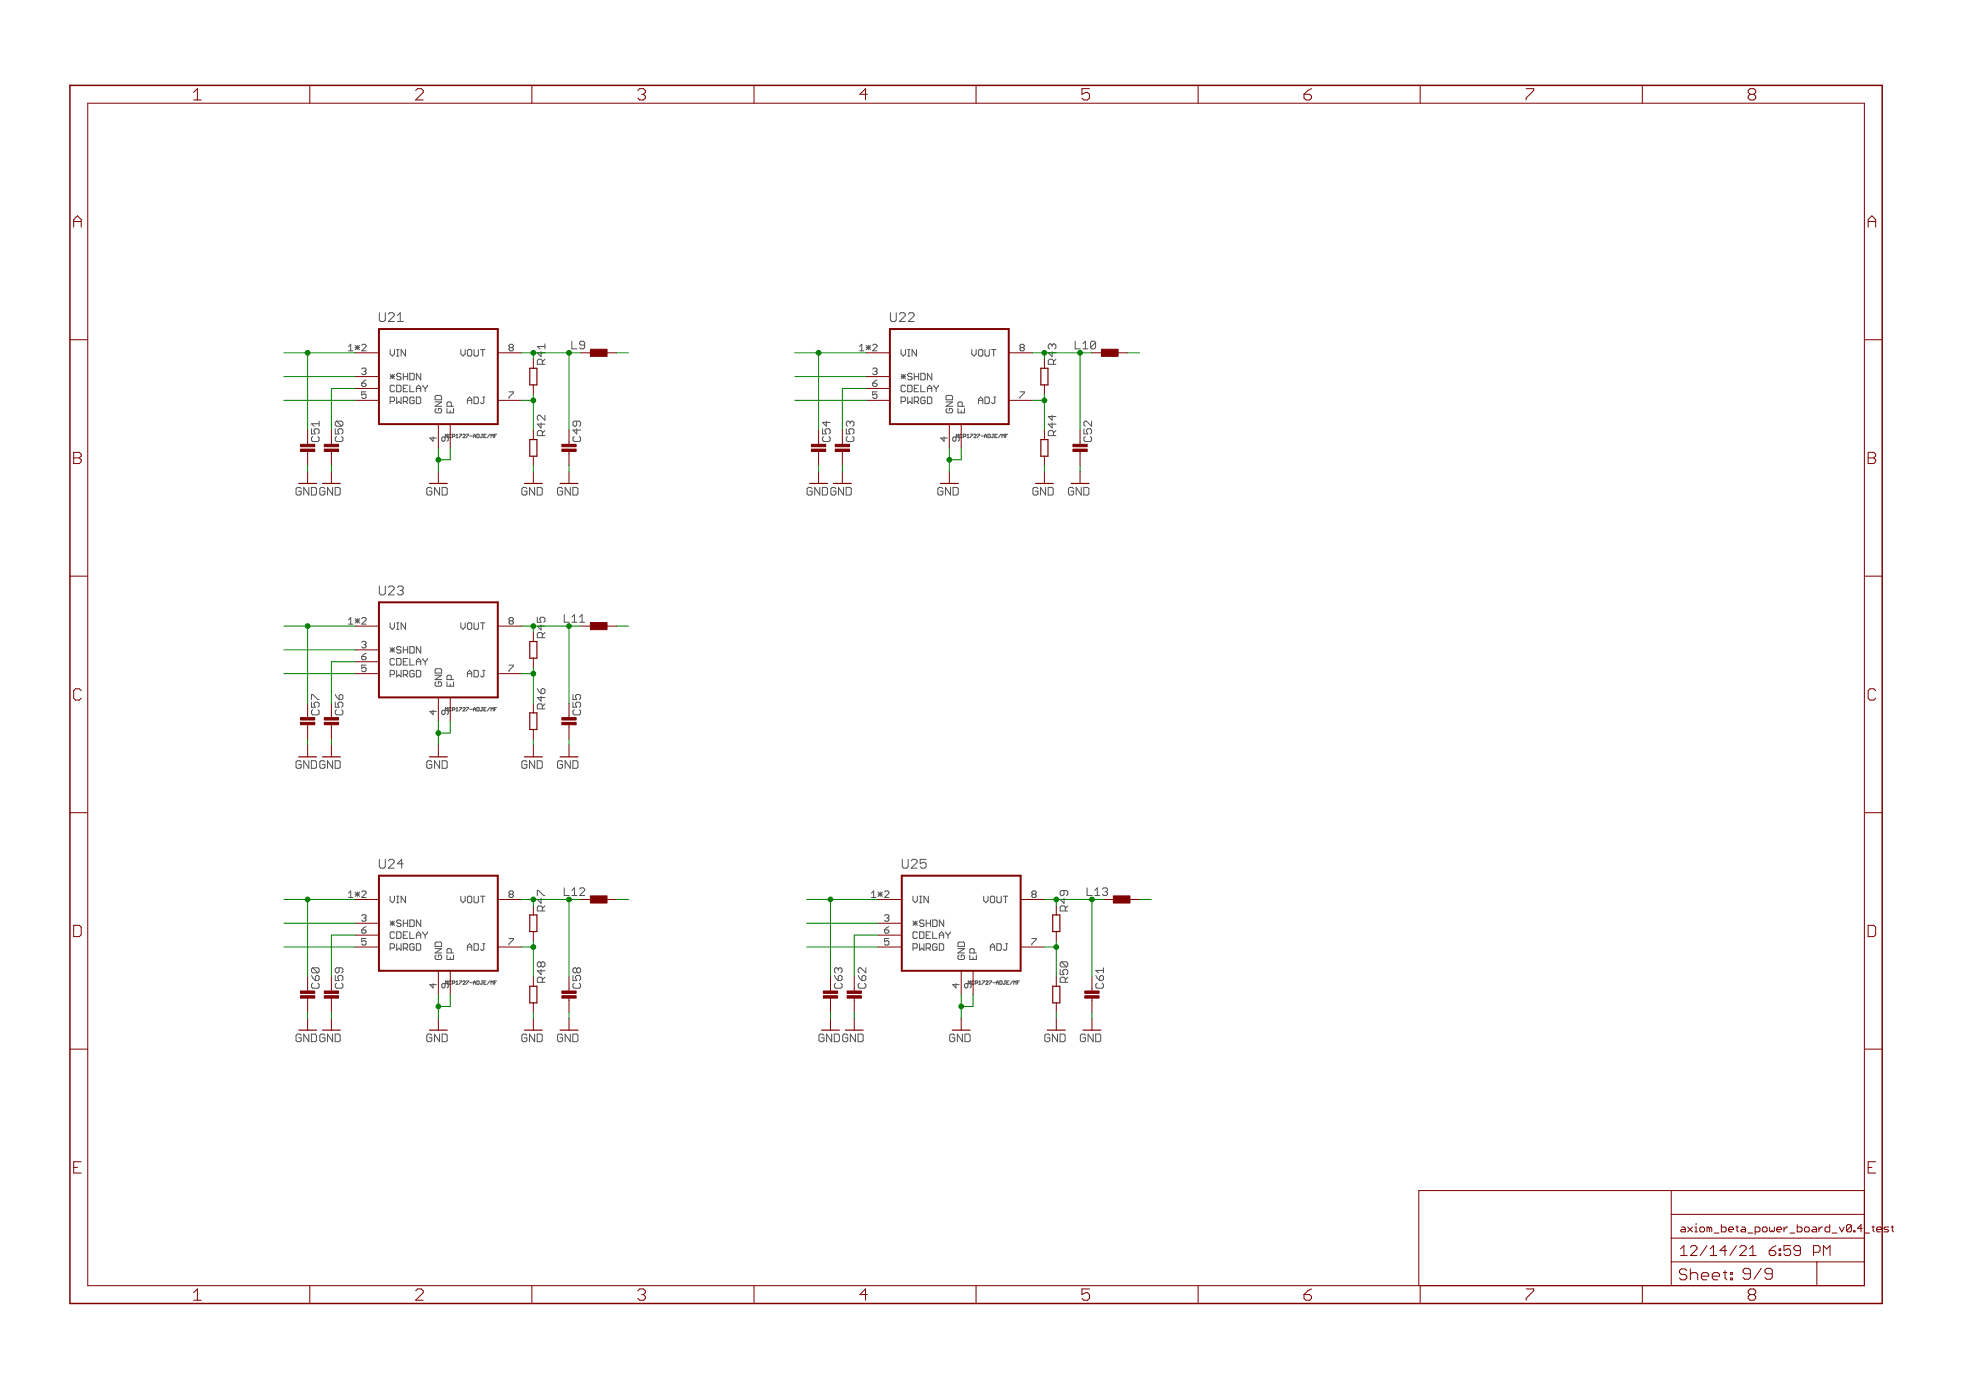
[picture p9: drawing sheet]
<svg xmlns="http://www.w3.org/2000/svg" width="420mm" height="297mm" viewBox="0 0 420 297" stroke-linecap="round" stroke-linejoin="round" font-family="sans-serif">
<g fill="none" stroke="#800000" stroke-width=".21">
<path d="M66.2 18.2v3.9M113.7 18.2v3.9M161.1 18.2v3.9M208.6 18.2v3.9M256.1 18.2v3.9M303.5 18.2v3.9M351 18.2v3.9M18.8 22.1h379.6v252.6h-379.6zM14.9 72.6h3.9M75.9 75.4h5.1M106.4 75.4h5M114 76.7v2"/>
<path d="M124.1 75.4h3.1M128.7 75.4h3.1M185.1 75.4h5.1M215.6 75.4h5.1M223.2 76.7v2M233.4 75.4h3M237.9 75.4h3.1M398.4 72.6h3.9M65.7 96.5v3M70.8 96.5v3M75.9 80.5h5.1M75.9 85.6h5.1"/>
<path d="M75.9 83h5.1M93.7 90.6v5.1M96.2 90.6v5.1M106.4 85.6h5M114 82.3v2M114 91.9v2M114 97.5v2M121.6 96.5v3M174.9 96.5v3M180 96.5v3M185.1 80.5h5.1M185.1 85.6h5.1"/>
<path d="M185.1 83h5.1M202.9 90.6v5.1M205.4 90.6v5.1M215.6 85.6h5.1M223.2 82.3v2M223.2 91.9v2M223.2 97.5v2M230.8 96.5v3M65.7 100.8v2.5M70.8 100.8v2.5M93.7 100.8v2.5M114 100.8v2.5"/>
<path d="M121.6 100.8v2.5M174.9 100.8v2.5M180 100.8v2.5M202.9 100.8v2.5M223.2 100.8v2.5M230.8 100.8v2.5M14.9 123.1h3.9M75.9 133.8h5.1M75.9 138.9h5.1M106.4 133.8h5M114 135.1v2M124.1 133.8h3.1"/>
<path d="M128.7 133.8h3.1M398.4 123.1h3.9M65.7 154.9v3M65.7 159.2v2.5M70.8 154.9v3M70.8 159.2v2.5M75.9 144h5.1M75.9 141.4h5.1M93.7 149v5.1M93.7 159.2v2.5M96.2 149v5.1M106.4 144h5"/>
<path d="M114 140.7v2M114 150.3v2M114 155.9v2M114 159.2v2.5M121.6 154.9v3M121.6 159.2v2.5M14.9 173.7h3.9M398.4 173.7h3.9M75.9 192.2h5.1M75.9 197.3h5.1M75.9 199.8h5.1M106.4 192.2h5"/>
<path d="M114 193.5v2M114 199.1v2M124.1 192.2h3.1M128.7 192.2h3.1M187.6 192.2h5.1M187.6 197.3h5.1M187.6 199.8h5.1M218.1 192.2h5.1M225.7 193.5v2M225.7 199.1v2M235.9 192.2h3.1M240.5 192.2h3"/>
<path d="M65.7 213.3v3M65.7 217.6v2.5M70.8 213.3v3M70.8 217.6v2.5M75.9 202.4h5.1M93.7 207.5v5M93.7 217.6v2.5M96.2 207.5v5M106.4 202.4h5M114 208.7v2.1M114 214.3v2M114 217.6v2.5"/>
<path d="M121.6 213.3v3M121.6 217.6v2.5M177.5 213.3v3M177.5 217.6v2.5M182.6 213.3v3M182.6 217.6v2.5M187.6 202.4h5.1M205.4 207.5v5M205.4 217.6v2.5M208 207.5v5M218.1 202.4h5.1M225.7 208.7v2.1"/>
<path d="M225.7 214.3v2M225.7 217.6v2.5M233.4 213.3v3M233.4 217.6v2.5M14.9 224.2h3.9M398.4 224.2h3.9M357.2 254.4v20.3M357.2 259.5h41.2M398.4 254.4h-95.2v20.3M66.2 274.7v3.9M113.7 274.7v3.9M161.1 274.7v3.9"/>
<path d="M208.6 274.7v3.9M256.1 274.7v3.9M303.5 274.7v3.9M351 274.7v3.9M357.2 269.7h41.2M357.2 264.6h41.2M388.3 269.7v5"/>
</g>
<path d="M14.9 18.2h387.4v260.4h-387.4z" fill="none" stroke="#800000" stroke-width=".32"/>
<path d="M81 70.3h25.4v20.3h-25.4zM190.2 70.3h25.4v20.3h-25.4zM81 128.7h25.4v20.3h-25.4zM81 187.1h25.4v20.4h-25.4zM192.7 187.1h25.4v20.4h-25.4z" fill="none" stroke="#800000" stroke-width=".42"/>
<path d="M113.2 78.7h1.5v3.6h-1.5zM222.4 78.7h1.6v3.6h-1.6zM113.2 93.9h1.5v3.6h-1.5zM222.4 93.9h1.6v3.6h-1.6zM113.2 137.1h1.5v3.6h-1.5zM113.2 152.3h1.5v3.6h-1.5zM113.2 195.5h1.5v3.6h-1.5zM225 195.5h1.5v3.6h-1.5zM113.2 210.8h1.5v3.5h-1.5zM225 210.8h1.5v3.5h-1.5z" fill="none" stroke="#800000" stroke-width=".25"/>
<g fill="#800000" stroke="#800000" stroke-width=".21">
<path d="M120.1 96h3v.5h-3z"/>
<path d="M120.1 95h3v.5h-3z"/>
<path d="M69.3 96h3v.5h-3z"/>
<path d="M69.3 95h3v.5h-3z"/>
<path d="M64.2 96h3.1v.5h-3.1z"/>
<path d="M64.2 95h3.1v.5h-3.1z"/>
<path d="M126.2 74.6h3.5v1.6h-3.5z"/>
<path d="M229.3 96h3v.5h-3z"/>
<path d="M229.3 95h3v.5h-3z"/>
<path d="M178.5 96h3v.5h-3z"/>
<path d="M178.5 95h3v.5h-3z"/>
<path d="M173.4 96h3.1v.5h-3.1z"/>
<path d="M173.4 95h3.1v.5h-3.1z"/>
<path d="M235.4 74.6h3.6v1.6h-3.6z"/>
<path d="M120.1 154.4h3v.5h-3z"/>
<path d="M120.1 153.4h3v.5h-3z"/>
<path d="M69.3 154.4h3v.5h-3z"/>
<path d="M69.3 153.4h3v.5h-3z"/>
<path d="M64.2 154.4h3.1v.5h-3.1z"/>
<path d="M64.2 153.4h3.1v.5h-3.1z"/>
<path d="M126.2 133h3.5v1.6h-3.5z"/>
<path d="M120.1 212.8h3v.5h-3z"/>
<path d="M120.1 211.8h3v.5h-3z"/>
<path d="M69.3 212.8h3v.5h-3z"/>
<path d="M69.3 211.8h3v.5h-3z"/>
<path d="M64.2 212.8h3.1v.5h-3.1z"/>
<path d="M64.2 211.8h3.1v.5h-3.1z"/>
<path d="M126.2 191.5h3.5v1.5h-3.5z"/>
<path d="M231.8 212.8h3.1v.5h-3.1z"/>
<path d="M231.8 211.8h3.1v.5h-3.1z"/>
<path d="M181 212.8h3.1v.5h-3.1z"/>
<path d="M181 211.8h3.1v.5h-3.1z"/>
<path d="M176 212.8h3v.5h-3z"/>
<path d="M176 211.8h3v.5h-3z"/>
<path d="M237.9 191.5h3.6v1.5h-3.6z"/>
</g>
<g fill="none" stroke="#008000" stroke-width=".21">
<path d="M60.7 75.4h15.2M65.7 75.4v16.5M111.4 75.4h12.7M121.6 75.4v16.5M131.8 75.4h2.5M169.9 75.4h15.2M174.9 75.4v16.5M220.7 75.4h10.1v16.5M241 75.4h2.5M60.7 85.6h15.2M60.7 80.5h15.2M65.7 99.5v1.3"/>
<path d="M70.8 99.5v1.3M75.9 83h-5.1v8.9M93.7 95.7v5.1M96.2 95.7v2.6h-2.5M111.4 85.6h2.6M114 84.3v7.6M114 99.5v1.3M121.6 99.5v1.3M169.9 85.6h15.2M169.9 80.5h15.2M174.9 99.5v1.3M180 99.5v1.3"/>
<path d="M185.1 83h-5.1v8.9M202.9 95.7v5.1M205.4 95.7v2.6h-2.5M220.7 85.6h2.5M223.2 84.3v7.6M223.2 99.5v1.3M230.8 99.5v1.3M60.7 133.8h15.2M60.7 138.9h15.2M65.7 133.8v16.5M111.4 133.8h10.2v16.5M131.8 133.8h2.5"/>
<path d="M60.7 144h15.2M65.7 157.9v1.3M70.8 157.9v1.3M75.9 141.4h-5.1v8.9M93.7 154.1v5.1M96.2 154.1v2.6h-2.5M111.4 144h2.6M114 142.7v7.6M114 157.9v1.3M121.6 157.9v1.3M60.7 192.2h15.2M60.7 197.3h15.2"/>
<path d="M65.7 192.2v16.5M75.9 199.8h-5.1v8.9M111.4 192.2h10.2v16.5M131.8 192.2h2.5M172.4 192.2h15.2M172.4 197.3h15.2M177.5 192.2v16.5M187.6 199.8h-5v8.9M223.2 192.2h10.2v16.5M243.5 192.2h2.6M60.7 202.4h15.2M65.7 216.3v1.3"/>
<path d="M70.8 216.3v1.3M93.7 212.5v5.1M96.2 212.5v2.6h-2.5M111.4 202.4h2.6M114 201.1v7.6M114 216.3v1.3M121.6 216.3v1.3M172.4 202.4h15.2M177.5 216.3v1.3M182.6 216.3v1.3M205.4 212.5v5.1M208 212.5v2.6h-2.6"/>
<path d="M223.2 202.4h2.5M225.7 201.1v7.6M225.7 216.3v1.3M233.4 216.3v1.3"/>
</g>
<g fill="#008000" stroke="#008000" stroke-width=".21">
<circle cx="93.7" cy="98.3" r=".51"/>
<circle cx="202.9" cy="98.3" r=".51"/>
<circle cx="93.7" cy="156.7" r=".51"/>
<circle cx="93.7" cy="215.1" r=".51"/>
<circle cx="205.4" cy="215.1" r=".51"/>
<circle cx="114" cy="75.4" r=".51"/>
<circle cx="121.6" cy="75.4" r=".51"/>
<circle cx="114" cy="85.6" r=".51"/>
<circle cx="65.7" cy="75.4" r=".51"/>
<circle cx="223.2" cy="75.4" r=".51"/>
<circle cx="230.8" cy="75.4" r=".51"/>
<circle cx="223.2" cy="85.6" r=".51"/>
<circle cx="174.9" cy="75.4" r=".51"/>
<circle cx="114" cy="133.8" r=".51"/>
<circle cx="121.6" cy="133.8" r=".51"/>
<circle cx="114" cy="144" r=".51"/>
<circle cx="65.7" cy="133.8" r=".51"/>
<circle cx="114" cy="192.2" r=".51"/>
<circle cx="121.6" cy="192.2" r=".51"/>
<circle cx="114" cy="202.4" r=".51"/>
<circle cx="65.7" cy="192.2" r=".51"/>
<circle cx="225.7" cy="192.2" r=".51"/>
<circle cx="233.4" cy="192.2" r=".51"/>
<circle cx="225.7" cy="202.4" r=".51"/>
<circle cx="177.5" cy="192.2" r=".51"/>
</g>
<g font-size="3.7" fill="#800000">
<text x="41.3" y="21.4">1</text>
<text x="88.7" y="21.4">2</text>
<text x="136.2" y="21.4">3</text>
<text x="183.7" y="21.4">4</text>
<text x="231.1" y="21.4">5</text>
<text x="278.6" y="21.4">6</text>
<text x="326" y="21.4">7</text>
<text x="373.5" y="21.4">8</text>
<text x="15.6" y="48.6">A</text>
<text x="399.1" y="48.6">A</text>
<text x="15.6" y="99.2">B</text>
<text x="399.1" y="99.2">B</text>
<text x="15.6" y="149.7">C</text>
<text x="399.1" y="149.7">C</text>
<text x="15.6" y="200.2">D</text>
<text x="399.1" y="200.2">D</text>
<text x="15.6" y="250.8">E</text>
<text x="399.1" y="250.8">E</text>
<text x="41.3" y="277.9">1</text>
<text x="88.7" y="277.9">2</text>
<text x="136.2" y="277.9">3</text>
<text x="183.7" y="277.9">4</text>
<text x="231.1" y="277.9">5</text>
<text x="278.6" y="277.9">6</text>
<text x="326" y="277.9">7</text>
<text x="373.5" y="277.9">8</text>
</g>
<text font-size="3.6" fill="#800000" x="358.7" y="273.6">Sheet: 9/9</text>
<g font-size="3.2" fill="#800000">
<text x="359" y="268.4">12/14/21</text>
<text x="376.5" y="268.4">6:59 PM</text>
</g>
<g font-size="2.9" fill="#505050">
<text x="80.9" y="68.8">U21</text>
<text x="190.1" y="68.8">U22</text>
<text x="80.9" y="127.2">U23</text>
<text x="80.9" y="185.6">U24</text>
<text x="192.6" y="185.6">U25</text>
</g>
<g font-size="2.5" fill="#008000">
<text x="116.4" y="77.9" transform="rotate(-90 116.4 77.9)">R4</text>
<text x="225.6" y="77.9" transform="rotate(-90 225.6 77.9)">R4</text>
<text x="230" y="74.6">L10</text>
<text x="116.4" y="136.3" transform="rotate(-90 116.4 136.3)">R4</text>
<text x="120.8" y="133">L11</text>
<text x="120.8" y="191.4">L12</text>
<text x="232.5" y="191.4">L13</text>
<text x="116.4" y="194.7" transform="rotate(-90 116.4 194.7)">R4</text>
<text x="228.2" y="194.7" transform="rotate(-90 228.2 194.7)">R4</text>
</g>
<g font-size="2.5" fill="#505050">
<text x="116.4" y="74.9" transform="rotate(-90 116.4 74.9)">1</text>
<text x="122.3" y="74.6">L9</text>
<text x="225.6" y="74.9" transform="rotate(-90 225.6 74.9)">3</text>
<text x="116.4" y="93.2" transform="rotate(-90 116.4 93.2)">R42</text>
<text x="225.6" y="93.2" transform="rotate(-90 225.6 93.2)">R44</text>
<text x="116.4" y="133.3" transform="rotate(-90 116.4 133.3)">5</text>
<text x="116.4" y="151.6" transform="rotate(-90 116.4 151.6)">R46</text>
<text x="116.4" y="191.7" transform="rotate(-90 116.4 191.7)">7</text>
<text x="228.2" y="191.7" transform="rotate(-90 228.2 191.7)">9</text>
<text x="116.4" y="210" transform="rotate(-90 116.4 210)">R48</text>
<text x="228.2" y="210" transform="rotate(-90 228.2 210)">R50</text>
</g>
<g font-size="2.5" fill="#800000">
<text x="68.2" y="94.4" transform="rotate(-90 68.2 94.4)">C51</text>
<text x="73.3" y="94.4" transform="rotate(-90 73.3 94.4)">C50</text>
<text x="124" y="94.4" transform="rotate(-90 124 94.4)">C49</text>
<text x="177.4" y="94.4" transform="rotate(-90 177.4 94.4)">C54</text>
<text x="182.5" y="94.4" transform="rotate(-90 182.5 94.4)">C53</text>
<text x="233.2" y="94.4" transform="rotate(-90 233.2 94.4)">C52</text>
<text x="63.1" y="105.9">GND GND</text>
<text x="91" y="105.9">GND</text>
<text x="111.3" y="105.9">GND</text>
<text x="119" y="105.9">GND</text>
<text x="172.3" y="105.9">GND GND</text>
<text x="200.2" y="105.9">GND</text>
<text x="220.6" y="105.9">GND</text>
<text x="228.2" y="105.9">GND</text>
<text x="68.2" y="152.8" transform="rotate(-90 68.2 152.8)">C57</text>
<text x="73.3" y="152.8" transform="rotate(-90 73.3 152.8)">C56</text>
<text x="124" y="152.8" transform="rotate(-90 124 152.8)">C55</text>
<text x="63.1" y="164.3">GND GND</text>
<text x="91" y="164.3">GND</text>
<text x="111.3" y="164.3">GND</text>
<text x="119" y="164.3">GND</text>
<text x="68.2" y="211.3" transform="rotate(-90 68.2 211.3)">C60</text>
<text x="73.3" y="211.3" transform="rotate(-90 73.3 211.3)">C59</text>
<text x="124" y="211.3" transform="rotate(-90 124 211.3)">C58</text>
<text x="179.9" y="211.3" transform="rotate(-90 179.9 211.3)">C63</text>
<text x="185" y="211.3" transform="rotate(-90 185 211.3)">C62</text>
<text x="235.8" y="211.3" transform="rotate(-90 235.8 211.3)">C61</text>
<text x="63.1" y="222.7">GND GND</text>
<text x="91" y="222.7">GND</text>
<text x="111.3" y="222.7">GND</text>
<text x="119" y="222.7">GND</text>
<text x="174.8" y="222.7">GND GND</text>
<text x="202.8" y="222.7">GND</text>
<text x="223.1" y="222.7">GND</text>
<text x="230.7" y="222.7">GND</text>
</g>
<g font-size="2.3" fill="#800000">
<text x="359" y="263.3">axiom_beta_power_board_v0.4_</text>
<text x="398.7" y="263.3">tes</text>
<text x="402.9" y="263.3">t</text>
</g>
<g font-size="2.1" fill="#505050">
<text x="74.7" y="75">1*2</text>
<text x="83.2" y="76.2">VIN</text>
<text x="98.8" y="76.2">VOUT</text>
<text x="108.6" y="75">8</text>
<text x="183.9" y="75">1*2</text>
<text x="192.4" y="76.2">VIN</text>
<text x="208" y="76.2">VOUT</text>
<text x="217.8" y="75">8</text>
<text x="77.2" y="80.1">3</text>
<text x="77.2" y="82.7">6</text>
<text x="83.2" y="81.2">*SHDN</text>
<text x="83.2" y="83.8">CDELAY</text>
<text x="186.4" y="80.1">3</text>
<text x="186.4" y="82.7">6</text>
<text x="192.4" y="81.2">*SHDN</text>
<text x="192.4" y="83.8">CDELAY</text>
<text x="77.2" y="85.2">5</text>
<text x="83.2" y="86.3">PWRGD</text>
<text x="94.3" y="88.3" transform="rotate(-90 94.3 88.3)">GND</text>
<text x="96.9" y="88.3" transform="rotate(-90 96.9 88.3)">EP</text>
<text x="100.1" y="86.3">ADJ</text>
<text x="108.6" y="85.2">7</text>
<text x="186.4" y="85.2">5</text>
<text x="192.4" y="86.3">PWRGD</text>
<text x="203.5" y="88.3" transform="rotate(-90 203.5 88.3)">GND</text>
<text x="206.1" y="88.3" transform="rotate(-90 206.1 88.3)">EP</text>
<text x="209.3" y="86.3">ADJ</text>
<text x="217.8" y="85.2">7</text>
<text x="93.2" y="94.3" transform="rotate(-90 93.2 94.3)">4</text>
<text x="95.8" y="94.3" transform="rotate(-90 95.8 94.3)">9</text>
<text x="202.4" y="94.3" transform="rotate(-90 202.4 94.3)">4</text>
<text x="205" y="94.3" transform="rotate(-90 205 94.3)">9</text>
<text x="74.7" y="133.4">1*2</text>
<text x="83.2" y="134.6">VIN</text>
<text x="98.8" y="134.6">VOUT</text>
<text x="108.6" y="133.4">8</text>
<text x="77.2" y="138.5">3</text>
<text x="77.2" y="143.6">5</text>
<text x="77.2" y="141.1">6</text>
<text x="83.2" y="139.6">*SHDN</text>
<text x="83.2" y="142.2">CDELAY</text>
<text x="108.6" y="143.6">7</text>
<text x="83.2" y="144.7">PWRGD</text>
<text x="94.3" y="146.7" transform="rotate(-90 94.3 146.7)">GND</text>
<text x="96.9" y="146.7" transform="rotate(-90 96.9 146.7)">EP</text>
<text x="100.1" y="144.7">ADJ</text>
<text x="93.2" y="152.7" transform="rotate(-90 93.2 152.7)">4</text>
<text x="95.8" y="152.7" transform="rotate(-90 95.8 152.7)">9</text>
<text x="74.7" y="191.9">1*2</text>
<text x="108.6" y="191.9">8</text>
<text x="186.4" y="191.9">1*2</text>
<text x="220.3" y="191.9">8</text>
<text x="77.2" y="196.9">3</text>
<text x="83.2" y="193">VIN</text>
<text x="98.8" y="193">VOUT</text>
<text x="189" y="196.9">3</text>
<text x="195" y="193">VIN</text>
<text x="210.5" y="193">VOUT</text>
<text x="77.2" y="202">5</text>
<text x="77.2" y="199.5">6</text>
<text x="83.2" y="198">*SHDN</text>
<text x="83.2" y="203.1">PWRGD</text>
<text x="83.2" y="200.6">CDELAY</text>
<text x="100.1" y="203.1">ADJ</text>
<text x="108.6" y="202">7</text>
<text x="189" y="202">5</text>
<text x="189" y="199.5">6</text>
<text x="195" y="198">*SHDN</text>
<text x="195" y="203.1">PWRGD</text>
<text x="195" y="200.6">CDELAY</text>
<text x="211.8" y="203.1">ADJ</text>
<text x="220.3" y="202">7</text>
<text x="94.3" y="205.1" transform="rotate(-90 94.3 205.1)">GND</text>
<text x="96.9" y="205.1" transform="rotate(-90 96.9 205.1)">EP</text>
<text x="206.1" y="205.1" transform="rotate(-90 206.1 205.1)">GND</text>
<text x="208.6" y="205.1" transform="rotate(-90 208.6 205.1)">EP</text>
<text x="93.2" y="211.1" transform="rotate(-90 93.2 211.1)">4</text>
<text x="95.8" y="211.1" transform="rotate(-90 95.8 211.1)">9</text>
<text x="205" y="211.1" transform="rotate(-90 205 211.1)">4</text>
<text x="207.5" y="211.1" transform="rotate(-90 207.5 211.1)">9</text>
</g>
<g font-size="1.1" fill="#505050">
<text x="95.8" y="93.6">M</text>
<text x="96.5" y="93.6">CP1727-ADJE/MF</text>
<text x="205" y="93.6">M</text>
<text x="205.7" y="93.6">CP1727-ADJE/MF</text>
<text x="95.8" y="152">M</text>
<text x="96.5" y="152">CP1727-ADJE/MF</text>
<text x="95.8" y="210.4">M</text>
<text x="96.5" y="210.4">CP1727-ADJE/MF</text>
<text x="207.5" y="210.4">M</text>
<text x="208.2" y="210.4">CP1727-ADJE/MF</text>
</g>
</svg>
